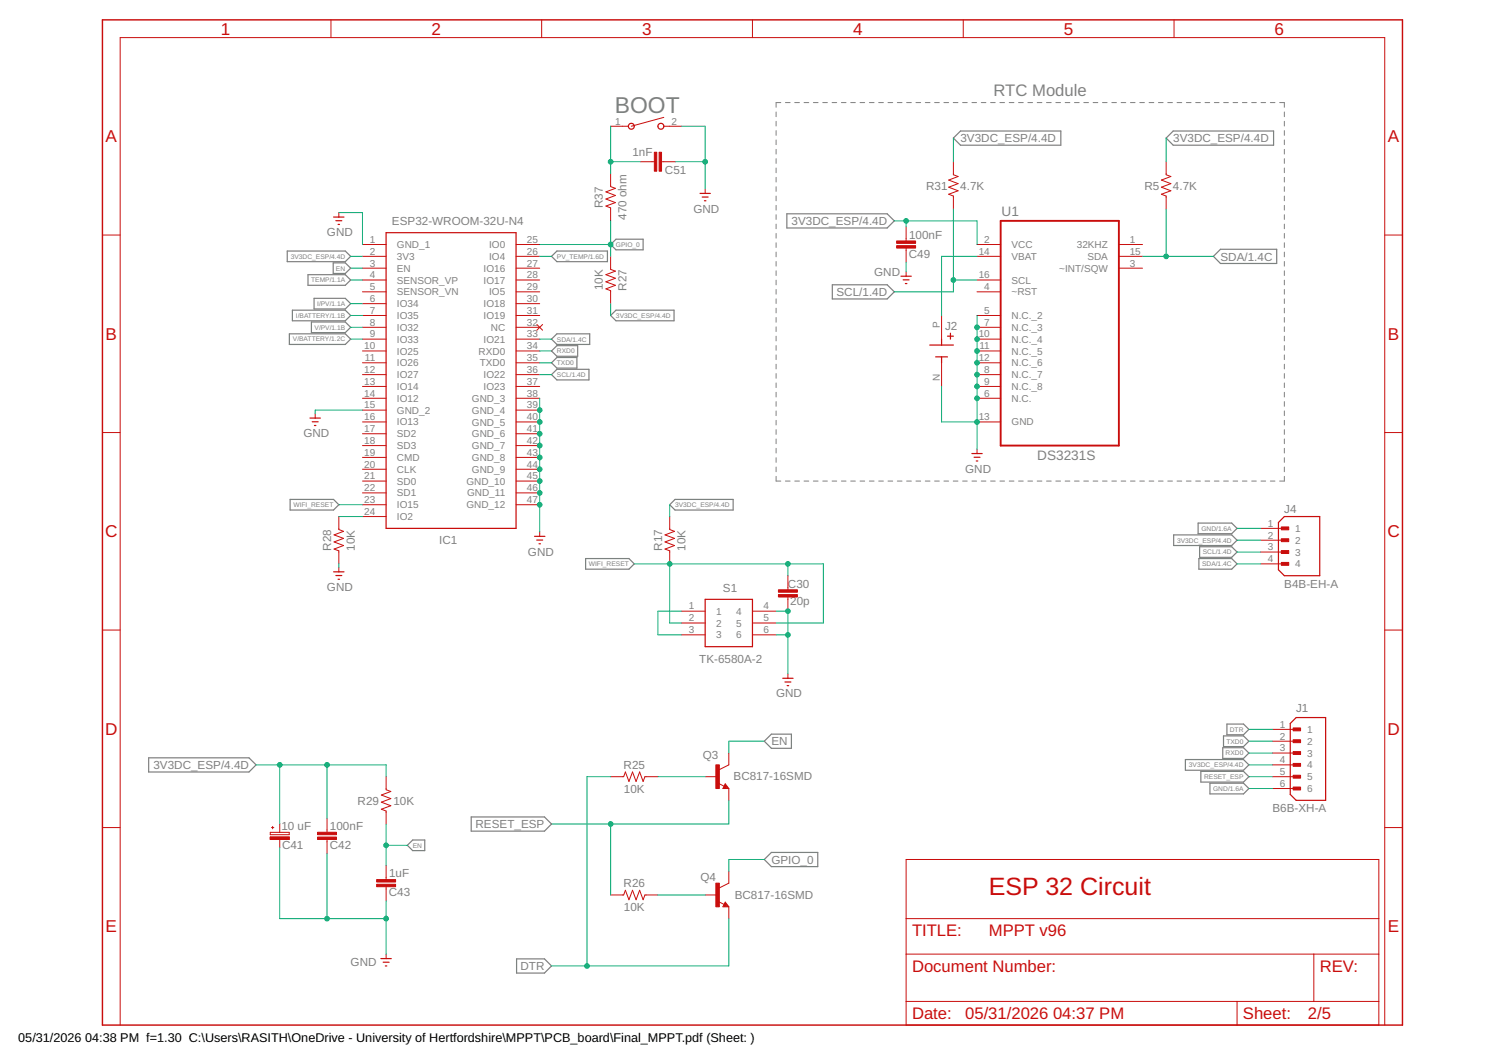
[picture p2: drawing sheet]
<svg xmlns="http://www.w3.org/2000/svg" width="420mm" height="297mm" viewBox="0 0 420 297" stroke-linecap="round" stroke-linejoin="round" font-family="sans-serif">
<g fill="none" stroke="#808080" stroke-width=".28">
<path d="M216.8 31.3v1.3M216.8 33.9v1.3M216.8 36.5v1.3M216.8 39.1v1.3M218.1 28.6h-1.3v1.4M219.4 28.6h1.3M222 28.6h1.3M224.6 28.6h1.3M227.2 28.6h1.3M229.8 28.6h1.3M232.5 28.6h1.2M235.1 28.6h1.2"/>
<path d="M237.7 28.6h1.3M240.3 28.6h1.3M242.9 28.6h1.3M245.5 28.6h1.3M248.1 28.6h1.3M250.7 28.6h1.3M253.3 28.6h1.3M255.9 28.6h1.3M258.5 28.6h1.3M261.1 28.6h1.3M263.7 28.6h1.3M266.3 28.6h1.3"/>
<path d="M268.9 28.6h1.3M271.5 28.6h1.3M274.1 28.6h1.3M276.7 28.6h1.3M279.3 28.6h1.3M281.9 28.6h1.4M284.5 28.6h1.4M287.1 28.6h1.4M289.8 28.6h1.3M292.4 28.6h1.3M295 28.6h1.3M297.6 28.6h1.3"/>
<path d="M300.2 28.6h1.3M302.8 28.6h1.3M305.4 28.6h1.3M308 28.6h1.3M310.6 28.6h1.3M313.2 28.6h1.3M315.8 28.6h1.3M318.4 28.6h1.3M321 28.6h1.3M323.6 28.6h1.3M326.2 28.6h1.3M328.8 28.6h1.3"/>
<path d="M331.4 28.6h1.3M334 28.6h1.3M336.6 28.6h1.3M339.2 28.6h1.4M341.8 28.6h1.4M344.5 28.6h1.3M347.1 28.6h1.3M349.7 28.6h1.3M352.3 28.6h1.3M354.9 28.6h1.3M357.5 28.6h1.3v1.4M358.8 31.3v1.3"/>
<path d="M358.8 33.9v1.3M358.8 36.5v1.3M358.8 39.1v1.3M216.8 41.7v1.3M216.8 44.3v1.3M216.8 46.9v1.3M216.8 49.5v1.3M216.8 52.1v1.3M216.8 54.7v1.3M216.8 57.3v1.4M216.8 59.9v1.4M358.8 41.7v1.3"/>
<path d="M358.8 44.3v1.3M358.8 46.9v1.3M358.8 49.5v1.3M358.8 52.1v1.3M358.8 54.7v1.3M358.8 57.3v1.4M358.8 59.9v1.4M216.8 62.6v1.3M216.8 65.2v1.3M216.8 67.8v1.3M216.8 70.4v1.3M216.8 73v1.3"/>
<path d="M216.8 75.6v1.3M216.8 78.2v1.3M358.8 62.6v1.3M358.8 65.2v1.3M358.8 67.8v1.3M358.8 70.4v1.3M358.8 73v1.3M358.8 75.6v1.3M358.8 78.2v1.3M216.8 80.8v1.3M216.8 83.4v1.3M216.8 86v1.4"/>
<path d="M216.8 88.6v1.4M216.8 91.2v1.4M216.8 93.9v1.3M216.8 96.5v1.3M216.8 99.1v1.3M358.8 80.8v1.3M358.8 83.4v1.3M358.8 86v1.4M358.8 88.6v1.4M358.8 91.2v1.4M358.8 93.9v1.3M358.8 96.5v1.3"/>
<path d="M358.8 99.1v1.3M216.8 101.7v1.3M216.8 104.3v1.3M216.8 106.9v1.3M216.8 109.5v1.3M216.8 112.1v1.3M216.8 114.7v1.3M216.8 117.3v1.3M216.8 120v1.3M358.8 101.7v1.3M358.8 104.3v1.3M358.8 106.9v1.3"/>
<path d="M358.8 109.5v1.3M358.8 112.1v1.3M358.8 114.7v1.3M358.8 117.3v1.3M358.8 120v1.3M216.8 133v1.3h1.3M216.8 122.6v1.3M216.8 125.2v1.3M216.8 127.8v1.3M216.8 130.4v1.3M219.4 134.3h1.3M222 134.3h1.3"/>
<path d="M224.6 134.3h1.3M227.2 134.3h1.3M229.8 134.3h1.3M232.5 134.3h1.2M235.1 134.3h1.2M237.7 134.3h1.3M240.3 134.3h1.3M242.9 134.3h1.3M245.5 134.3h1.3M248.1 134.3h1.3M250.7 134.3h1.3M253.3 134.3h1.3"/>
<path d="M255.9 134.3h1.3M258.5 134.3h1.3M261.1 134.3h1.3M263.7 134.3h1.3M266.3 134.3h1.3M268.9 134.3h1.3M271.5 134.3h1.3M274.1 134.3h1.3M276.7 134.3h1.3M279.3 134.3h1.3M281.9 134.3h1.4M284.5 134.3h1.4"/>
<path d="M287.1 134.3h1.4M289.8 134.3h1.3M292.4 134.3h1.3M295 134.3h1.3M297.6 134.3h1.3M300.2 134.3h1.3M302.8 134.3h1.3M305.4 134.3h1.3M308 134.3h1.3M310.6 134.3h1.3M313.2 134.3h1.3M315.8 134.3h1.3"/>
<path d="M318.4 134.3h1.3M321 134.3h1.3M323.6 134.3h1.3M326.2 134.3h1.3M328.8 134.3h1.3M331.4 134.3h1.3M334 134.3h1.3M336.6 134.3h1.3M339.2 134.3h1.4M341.8 134.3h1.4M344.5 134.3h1.3M347.1 134.3h1.3"/>
<path d="M349.7 134.3h1.3M352.3 134.3h1.3M354.9 134.3h1.3M358.8 122.6v1.3M358.8 125.2v1.3M358.8 127.8v1.3M358.8 130.4v1.3M358.8 133v1.3h-1.3"/>
</g>
<g fill="none" stroke="#808080" stroke-width=".34">
<path d="M266.3 38.5l2-1.9h28.1v3.9h-28.1zM327.7 36.6h28.1v3.9h-28.1l-1.9-2zM219.8 59.7h28l2 2-2 1.9h-28zM80.2 70.1h16.3l1.5 1.5-1.5 1.4h-16.3zM86 76.7h10.5l1.5 1.5-1.5 1.5h-10.5zM93.1 73.4h3.4l1.5 1.5-1.5 1.4h-3.4zM154.1 71.6l1.5-1.5h14.1v2.9h-14.1zM170.6 68.3l1.5-1.5h7.6v2.9h-7.6zM232.5 79.5h15.3l2 2-2 2h-15.3zM339 71.6l2-2h15.7v4h-15.7zM80.8 93.2h15.7l1.5 1.5-1.5 1.5h-15.7zM81.7 86.6h14.8l1.5 1.5-1.5 1.5h-14.8z"/>
<path d="M87 89.9h9.5l1.5 1.5-1.5 1.5h-9.5zM87.7 83.3h8.8l1.5 1.5-1.5 1.5h-8.8zM154.1 98l1.5-1.5h5.8v3h-5.8zM154.1 94.7l1.5-1.5h9.1v3h-9.1zM170.6 88.1l1.5-1.5h16.2v3h-16.2zM154.1 101.3l1.5-1.5h5.6v3h-5.6zM154.1 104.6l1.5-1.5h8.9v3h-8.9zM81 139.4h12.2l1.5 1.5-1.5 1.5h-12.2zM163.6 155.9h12.1l1.5 1.5-1.5 1.5h-12.1zM187.1 140.9l1.5-1.5h16.2v3h-16.2zM327.9 149.3h16.2l1.5 1.5-1.5 1.5h-16.2zM334.7 146h9.4l1.5 1.5-1.5 1.5h-9.4z"/>
<path d="M334.9 155.9h9.2l1.5 1.5-1.5 1.5h-9.2zM335.1 152.6h9l1.5 1.5-1.5 1.5h-9zM41.5 211.6h28.1l1.9 1.9-1.9 2h-28.1zM213.5 206.9l2-1.9h5.6v3.9h-5.6zM331.2 212h16.2l1.5 1.5-1.5 1.5h-16.2zM335.5 215.3h11.9l1.5 1.5-1.5 1.5h-11.9zM338 218.7h9.4l1.5 1.4-1.5 1.5h-9.4zM341.6 208.7h5.8l1.5 1.5-1.5 1.5h-5.8zM341.8 205.4h5.6l1.5 1.5-1.5 1.5h-5.6zM342.8 202.1h4.6l1.5 1.5-1.5 1.5h-4.6zM113.8 236l1.5-1.5h3.4v3h-3.4zM131.6 228.1h20.5l2 1.9-2 2h-20.5z"/>
<path d="M213.5 239.9l2-1.9h13v3.9h-13zM144.3 267.7h7.8l2 2-2 2h-7.8z"/>
</g>
<path d="M28.6 5.5h363.2v280.7h-363.2z" fill="none" stroke="#c90d0c" stroke-width=".4"/>
<g fill="none" stroke="#c90d0c" stroke-width=".28">
<path d="M92.5 5.5v5M151.3 5.5v5M210.2 5.5v5M269.1 5.5v5M328 5.5v5M170.6 35.2h4.9M185.4 35.2h5M185.4 32.8l-9 2.4M94.7 59.4v1.2M170.6 48.5v3.6l1.3 .5-2.6 1 2.6 1-2.6 1 2.6 1-2.6 .9 1.3 .5v3.7M178.8 45.1h4M184.8 45.1h3.9"/>
<path d="M197 52.7v1.3M266.3 45.1v3.7l1.4 .5-2.7 1 2.7 1-2.7 1 2.7 1-2.7 .9 1.3 .5v3.7M325.8 45.1v3.7l1.3 .5-2.7 1 2.7 1-2.7 1 2.7 1-2.7 .9 1.4 .5v3.7M28.6 65.6h5M101.3 68.3h6.6M101.3 71.6h6.6M101.3 78.2h6.6M101.3 74.9h6.6M144.2 68.3h6.6M144.2 71.6h6.6M144.2 78.2h6.6M144.2 74.9h6.6"/>
<path d="M170.6 71.6v3.6l1.3 .5-2.6 1 2.6 1-2.6 1 2.6 1-2.6 .9 1.3 .6v3.6M253.1 63.3v4M253.1 69.3v3.9M253.1 75.9v1.2M272.9 68.3h6.6M272.9 71.6h6.6M272.9 78.2h6.6M312.6 68.3h6.6M312.6 71.6h6.6M312.6 74.9h6.6M386.8 65.6h5M101.3 81.5h6.6"/>
<path d="M101.3 88.1h6.6M101.3 91.4h6.6M101.3 94.7h6.6M101.3 98h6.6M101.3 84.8h6.6M144.2 81.5h6.6M144.2 88.1h6.6M144.2 91.4h6.6M144.2 94.7h6.6M144.2 98h6.6M144.2 84.8h6.6M150 90.6l1.6 1.6"/>
<path d="M151.6 90.6l-1.6 1.6M263 88.1v6.6M272.9 81.5h6.6M272.9 88.1h6.6M272.9 91.4h6.6M272.9 94.7h6.6M272.9 98h6.6M88.1 115.5v1.2M101.3 101.3h6.6M101.3 104.6h6.6M101.3 107.9h6.6M101.3 111.2h6.6"/>
<path d="M101.3 117.8h6.6M101.3 114.5h6.6M144.2 101.3h6.6M144.2 104.6h6.6M144.2 107.9h6.6M144.2 111.2h6.6M144.2 117.8h6.6M144.2 114.5h6.6M263 101.3v6.6M272.9 101.3h6.6M272.9 104.6h6.6M272.9 107.9h6.6"/>
<path d="M272.9 111.2h6.6M272.9 117.8h6.6M28.6 120.8h5M101.3 121.1h6.6M101.3 124.4h6.6M101.3 127.7h6.6M101.3 131h6.6M101.3 134.3h6.6M101.3 137.6h6.6M144.2 121.1h6.6M144.2 124.4h6.6M144.2 127.7h6.6"/>
<path d="M144.2 131h6.6M144.2 134.3h6.6M144.2 137.6h6.6M272.9 125.4v1.2M386.8 120.8h5M94.7 144.2v3.6l1.3 .5-2.7 1 2.7 1-2.7 1 2.7 1-2.7 1 1.4 .5v3.6M94.7 158.4v1.2M101.3 140.9h6.6M101.3 144.2h6.6M144.2 140.9h6.6M150.8 148.5v1.2M187.1 144.2v3.6l1.3 .5-2.6 1 2.6 1-2.6 1 2.6 1-2.6 1 1.3 .5v3.6"/>
<path d="M352.2 147.5h6.6M352.2 150.8h6.6M352.2 154.1h6.6M352.2 157.4h6.6M28.6 175.9h5M190.4 170.6h6.6M190.4 173.9h6.6M190.4 177.2h6.6M210.2 170.6h6.6M210.2 173.9h6.6M210.2 177.2h6.6M220.1 160.7v4"/>
<path d="M220.1 166.6v4M386.8 175.9h5M220.1 188.1v1.3M107.9 216.8v3.7l1.3 .5-2.7 1 2.7 .9-2.7 1 2.7 1-2.7 1 1.4 .5v3.6M170.6 216.8h3.6l.5-1.3 1 2.7 1-2.7 1 2.7 1-2.7 1 2.7 .5-1.4h3.6M197 216.8h3.3M200.7 218.7l1.6 .8M202.6 218.8l1 1.3h-1.6zM203.6 210.2v3.3l-2.6 1.4M355.5 216.8h6.6M355.5 203.6h6.6M355.5 206.9h6.6"/>
<path d="M355.5 210.2h6.6M355.5 213.5h6.6M28.6 231h5M75.5 233.7h5.3v.6h-5.3zM75.5 232.4h5.3v.6h-5.3zM75.8 231h.7M76.2 230.7v.7M78.1 230v2.4M78.1 234.3v2.3M91.4 228.4v4M91.4 234.3v4M203.6 220.1v3.3"/>
<path d="M253.1 239.9h132.1v46.3h-132.1zM355.5 220.1h6.6M386.8 231h5M107.9 241.6v4M107.9 247.5v4M170.6 249.9h3.6l.5-1.4 1 2.7 1-2.7 1 2.7 1-2.7 1 2.7 .5-1.3h3.6M197 249.9h3.3M200.7 251.7l1.6 .8M202.6 251.8l1 1.4h-1.6zM203.6 243.2v3.3l-2.6 1.4M203.6 253.2v3.3M253.1 256.5h132.1"/>
<path d="M107.9 266.4v1.2M253.1 266.4h132.1M253.1 279.6h132.1M345.6 279.6v6.6M367 266.4v13.2M33.6 286.2v-275.7h353.2v275.7"/>
</g>
<g fill="none" stroke="#c90d0c" stroke-width=".34">
<path d="M195.6 54h2.8M196.2 55h1.6M196.8 56h.4M93.2 60.6h2.9M93.8 61.6h1.7M94.4 62.7h.4M107.9 65h36.3v82.5h-36.3zM251.7 77.1h2.9M252.3 78.1h1.7M252.9 79.2h.4M259.7 96.3h6.6M261.4 99.6h3.3"/>
<path d="M263 94.7v1.6M263 99.6v1.7M264.7 93.9h1.6M265.5 93v1.7M86.6 116.7h2.9M87.2 117.8h1.7M87.8 118.8h.4M271.5 126.6h2.9M272.1 127.7h1.7M272.7 128.7h.5M93.2 159.6h2.9M149.3 149.7h2.9"/>
<path d="M149.9 150.8h1.7M150.6 151.8h.4M357.1 145.9l1.7-1.7h9.9v16.5h-9.9l-1.7-1.6zM93.8 160.7h1.7M94.4 161.7h.4M197 167.3h13.2v13.2h-13.2zM218.7 189.4h2.9M219.3 190.4h1.6M219.9 191.4h.4M202.6 219.5l.2 .3h-.5l.3-.6 .7 .8h-1M360.4 202l1.7-1.7h8.2v23.1h-8.2l-1.7-1.6zM202.6 252.5l.2 .3h-.5l.3-.6 .7 .8h-1"/>
<path d="M106.4 267.6h2.9M107 268.6h1.7M107.7 269.7h.4"/>
<circle cx="176.4" cy="35.3" r=".82"/>
<circle cx="184.6" cy="35.3" r=".83"/>
</g>
<g fill="#c90d0c" stroke="#c90d0c" stroke-width=".28">
<path d="M200 213.5h1v6.6h-1z"/>
<path d="M200 246.5h1v6.7h-1z"/>
<path d="M88.7 233.7h5.3v.7h-5.3z"/>
<path d="M88.7 232.3h5.3v.7h-5.3z"/>
<path d="M105.2 246.9h5.3v.6h-5.3z"/>
<path d="M105.2 245.6h5.3v.6h-5.3z"/>
<path d="M361.3 203.2h2v.8h-2z"/>
<path d="M361.3 206.5h2v.8h-2z"/>
<path d="M361.3 209.8h2v.8h-2z"/>
<path d="M361.3 213.1h2v.8h-2z"/>
<path d="M361.3 216.4h2v.8h-2z"/>
<path d="M361.3 219.7h2v.8h-2z"/>
<path d="M357.9 147.1h2.1v.8h-2.1z"/>
<path d="M357.9 150.4h2.1v.8h-2.1z"/>
<path d="M357.9 153.7h2.1v.8h-2.1z"/>
<path d="M357.9 157h2.1v.8h-2.1z"/>
<path d="M250.5 68.6h5.3v.7h-5.3z"/>
<path d="M250.5 67.3h5.3v.6h-5.3z"/>
<path d="M217.5 166h5.3v.7h-5.3z"/>
<path d="M217.5 164.7h5.3v.6h-5.3z"/>
<path d="M184.1 42.5h.7v5.3h-.7z"/>
<path d="M182.8 42.5h.7v5.3h-.7z"/>
</g>
<path d="M75.5 233.7h5.3v.6h-5.3z" fill-rule="evenodd" fill="#c90d0c" stroke="#c90d0c" stroke-width=".28"/>
<path d="M279.5 61.7h33.1v62.7h-33.1z" fill="none" stroke="#c90d0c" stroke-width=".53"/>
<g fill="none" stroke="#0dab76" stroke-width=".28">
<path d="M170.6 35.2v13.3M190.4 35.2h6.6v17.5M266.3 38.5v6.6M325.8 38.5v6.6M94.7 59.4h6.6v8.9M170.6 45.1h8.2M188.7 45.1h8.3M266.3 58.4v23.1h-16.5M325.8 58.4v13.2M98 74.9h3.3M98 78.2h3.3M98 71.6h3.3"/>
<path d="M150.8 68.3h19.8M150.8 71.6h3.3M170.6 61.7v9.9M249.8 61.7h23.1v6.6M253.1 61.7v1.6M253.1 73.2v2.7M266.3 78.2h6.6M272.9 71.6h-9.9v16.5M319.2 71.6h19.8M98 94.7h3.3M98 88.1h3.3M98 91.4h3.3"/>
<path d="M98 84.8h3.3M150.8 98h3.3M150.8 94.7h3.3M170.6 84.8v3.3M272.9 88.1v37.3M101.3 114.5h-13.2v1M150.8 111.2v37.3M150.8 101.3h3.3M150.8 104.6h3.3M263 107.9v9.9h9.9M94.7 157.4v1M94.7 140.9h6.6"/>
<path d="M94.7 144.2h6.6M177.2 157.4h52.8v16.5h-13.2M187.1 157.4v16.5h3.3M187.1 140.9v3.3M220.1 157.4v3.3M345.6 147.5h6.6M345.6 154.1h6.6M345.6 157.4h6.6M345.6 150.8h6.6M190.4 170.6h-6.6v6.6h6.6M216.8 170.6h3.3v17.5M216.8 177.2h3.3"/>
<path d="M71.5 213.5h36.4v3.3M78.1 213.5v16.5M91.4 213.5v14.9M170.6 216.8h-6.6v52.9M183.8 216.8h13.2M213.5 206.9h-9.9v3.3M348.9 216.8h6.6M348.9 206.9h6.6M348.9 203.6h6.6M348.9 210.2h6.6M348.9 213.5h6.6M78.1 236.6v19.9h29.8"/>
<path d="M91.4 238.3v18.2M107.9 230v11.6M107.9 236h5.9M170.6 230v19.9M203.6 223.4v6.6h-49.5M213.5 239.9h-9.9v3.3M348.9 220.1h6.6M107.9 251.5v14.9M183.8 249.9h13.2M203.6 256.5v13.2h-49.5"/>
</g>
<g fill="#0dab76" stroke="#0dab76" stroke-width=".28">
<circle cx="91.4" cy="256.5" r=".66"/>
<circle cx="107.9" cy="256.5" r=".66"/>
<circle cx="272.9" cy="117.8" r=".66"/>
<circle cx="272.9" cy="111.2" r=".66"/>
<circle cx="272.9" cy="107.9" r=".66"/>
<circle cx="272.9" cy="104.6" r=".66"/>
<circle cx="272.9" cy="101.3" r=".66"/>
<circle cx="272.9" cy="98" r=".66"/>
<circle cx="272.9" cy="94.7" r=".66"/>
<circle cx="272.9" cy="91.4" r=".66"/>
<circle cx="150.8" cy="114.5" r=".66"/>
<circle cx="150.8" cy="117.8" r=".66"/>
<circle cx="150.8" cy="121.1" r=".66"/>
<circle cx="150.8" cy="124.4" r=".66"/>
<circle cx="150.8" cy="127.7" r=".66"/>
<circle cx="150.8" cy="131" r=".66"/>
<circle cx="150.8" cy="134.3" r=".66"/>
<circle cx="150.8" cy="137.6" r=".66"/>
<circle cx="150.8" cy="140.9" r=".66"/>
<circle cx="220.1" cy="177.2" r=".66"/>
<circle cx="220.1" cy="170.6" r=".66"/>
<circle cx="197" cy="45.1" r=".66"/>
<circle cx="107.9" cy="236" r=".66"/>
<circle cx="170.6" cy="68.3" r=".66"/>
<circle cx="164" cy="269.7" r=".66"/>
<circle cx="266.3" cy="78.2" r=".66"/>
<circle cx="325.8" cy="71.6" r=".66"/>
<circle cx="220.1" cy="157.4" r=".66"/>
<circle cx="187.1" cy="157.4" r=".66"/>
<circle cx="91.4" cy="213.5" r=".66"/>
<circle cx="78.1" cy="213.5" r=".66"/>
<circle cx="253.1" cy="61.7" r=".66"/>
<circle cx="170.6" cy="230" r=".66"/>
<circle cx="170.6" cy="45.1" r=".66"/>
</g>
<text font-size="7" fill="#c90d0c" x="276.2" y="249.9">ESP 32 Circuit</text>
<text font-size="6.4" fill="#808080" x="171.8" y="31.5">BOOT</text>
<g font-size="4.8" fill="#c90d0c">
<text x="61.7" y="9.7">1</text>
<text x="120.6" y="9.7">2</text>
<text x="179.4" y="9.7">3</text>
<text x="238.3" y="9.7">4</text>
<text x="297.2" y="9.7">5</text>
<text x="356.1" y="9.7">6</text>
<text x="29.5" y="39.8">A</text>
<text x="387.7" y="39.8">A</text>
<text x="29.5" y="94.9">B</text>
<text x="387.7" y="94.9">B</text>
<text x="29.4" y="150">C</text>
<text x="387.6" y="150">C</text>
<text x="29.4" y="205.2">D</text>
<text x="387.6" y="205.2">D</text>
<text x="29.5" y="260.3">E</text>
<text x="387.7" y="260.3">E</text>
</g>
<text font-size="4.7" fill="#808080" x="277.6" y="26.7">RTC Module</text>
<g font-size="4.7" fill="#c90d0c">
<text x="254.8" y="261.4">TITLE:</text>
<text x="276.2" y="261.4">MPPT v96</text>
<text x="254.8" y="271.3">Document Number:</text>
<text x="368.7" y="271.3">REV:</text>
<text x="254.8" y="284.5">Date:</text>
<text x="269.6" y="284.5">05/31/2026</text>
<text x="294.2" y="284.5">04:37 PM</text>
<text x="347.2" y="284.5">Sheet:</text>
<text x="365.4" y="284.5">2/5</text>
</g>
<g font-size="3.8" fill="#808080">
<text x="279.8" y="60.3">U1</text>
<text x="289.7" y="128.5">DS3231S</text>
</g>
<g font-size="3.5">
<text x="5.1" y="290.9">05/31/2026</text>
<text x="23.8" y="290.9">04:38 PM f=1.30 C:\Users\RASITH\OneDrive - University of Hertfordshire\MPPT\PCB_board\Final_MPPT.pdf (Sheet: )</text>
</g>
<g font-size="3.3" fill="#808080">
<text x="268.3" y="39.7">3V3DC_ESP/4.4D</text>
<text x="327.8" y="39.7">3V3DC_ESP/4.4D</text>
<text x="176.7" y="43.5">1nF</text>
<text x="185.8" y="48.4">C51</text>
<text x="258.7" y="52.9">R31</text>
<text x="268.3" y="52.9">4.7K</text>
<text x="319.7" y="52.9">R5</text>
<text x="327.7" y="52.9">4.7K</text>
<text x="168.4" y="58" transform="rotate(-90 168.4 58)">R37</text>
<text x="193.7" y="59.4">GND</text>
<text x="91.3" y="66">GND</text>
<text x="109.5" y="62.8">ESP32-WROOM-32U-N4</text>
<text x="175" y="61.4" transform="rotate(-90 175 61.4)">470 ohm</text>
<text x="221.2" y="62.8">3V3DC_ESP/4.4D</text>
<text x="253.9" y="71.9">C49</text>
<text x="254" y="66.6">100nF</text>
<text x="244.2" y="77.2">GND</text>
<text x="341" y="72.7">SDA/1.4C</text>
<text x="168.5" y="81.1" transform="rotate(-90 168.5 81.1)">10K</text>
<text x="175.1" y="81.2" transform="rotate(-90 175.1 81.2)">R27</text>
<text x="233.7" y="82.6">SCL/1.4D</text>
<text x="264" y="92">J2</text>
<text x="84.7" y="122.1">GND</text>
<text x="269.6" y="132">GND</text>
<text x="358.8" y="143.2">J4</text>
<text x="92.5" y="153.8" transform="rotate(-90 92.5 153.8)">R28</text>
<text x="99.1" y="153.7" transform="rotate(-90 99.1 153.7)">10K</text>
<text x="122.7" y="152">IC1</text>
<text x="147.5" y="155.1">GND</text>
<text x="184.9" y="153.8" transform="rotate(-90 184.9 153.8)">R17</text>
<text x="191.5" y="153.7" transform="rotate(-90 191.5 153.7)">10K</text>
<text x="91.3" y="165">GND</text>
<text x="202" y="165.2">S1</text>
<text x="220.1" y="164">C30</text>
<text x="358.8" y="164">B4B-EH-A</text>
<text x="220.8" y="169">20p</text>
<text x="195.4" y="185">TK-6580A-2</text>
<text x="216.8" y="194.7">GND</text>
<text x="362.1" y="198.7">J1</text>
<text x="215.5" y="208.1">EN</text>
<text x="42.9" y="214.7">3V3DC_ESP/4.4D</text>
<text x="174.2" y="214.7">R25</text>
<text x="196.3" y="211.9">Q3</text>
<text x="174.3" y="221.3">10K</text>
<text x="204.9" y="217.8">BC817-16SMD</text>
<text x="99.9" y="224.6">R29</text>
<text x="109.9" y="224.6">10K</text>
<text x="355.5" y="226.7">B6B-XH-A</text>
<text x="78.6" y="231.7">10 uF</text>
<text x="92.2" y="231.7">100nF</text>
<text x="132.9" y="231.2">RESET_ESP</text>
<text x="78.8" y="237">C41</text>
<text x="92.1" y="237">C42</text>
<text x="108.7" y="244.9">1uF</text>
<text x="195.7" y="245.9">Q4</text>
<text x="215.5" y="241.1">GPIO_0</text>
<text x="108.6" y="250.2">C43</text>
<text x="174.2" y="247.7">R26</text>
<text x="205.3" y="250.8">BC817-16SMD</text>
<text x="174.3" y="254.3">10K</text>
<text x="98" y="269.7">GND</text>
<text x="145.4" y="270.8">DTR</text>
</g>
<g font-size="2.8" fill="#808080">
<text x="171.9" y="34.8">1</text>
<text x="187.6" y="34.8">2</text>
<text x="103.3" y="67.8">1</text>
<text x="103.3" y="71.1">2</text>
<text x="110.9" y="69.3">GND_1</text>
<text x="136.6" y="69.3">IO0</text>
<text x="147.2" y="67.8">25</text>
<text x="147.2" y="71.1">26</text>
<text x="273.4" y="71.1">14</text>
<text x="275" y="67.8">2</text>
<text x="282.6" y="69.3">VCC</text>
<text x="300.8" y="69.3">32KHZ</text>
<text x="315.6" y="67.8">1</text>
<text x="315.6" y="71.1">15</text>
<text x="103.3" y="74.4">3</text>
<text x="103.3" y="77.7">4</text>
<text x="110.9" y="72.6">3V3</text>
<text x="110.9" y="75.9">EN</text>
<text x="135.1" y="75.9">IO16</text>
<text x="136.6" y="72.6">IO4</text>
<text x="147.2" y="74.4">27</text>
<text x="147.2" y="77.7">28</text>
<text x="273.4" y="77.7">16</text>
<text x="282.6" y="72.6">VBAT</text>
<text x="295.9" y="75.9">~INT/SQW</text>
<text x="303.8" y="72.6">SDA</text>
<text x="315.6" y="74.4">3</text>
<text x="103.3" y="81">5</text>
<text x="110.9" y="79.2">SENSOR_VP</text>
<text x="110.9" y="82.5">SENSOR_VN</text>
<text x="135.1" y="79.2">IO17</text>
<text x="136.6" y="82.5">IO5</text>
<text x="147.2" y="81">29</text>
<text x="275" y="81">4</text>
<text x="282.6" y="79.2">SCL</text>
<text x="282.6" y="82.5">~RST</text>
<text x="103.3" y="84.3">6</text>
<text x="103.3" y="87.6">7</text>
<text x="110.9" y="85.8">IO34</text>
<text x="110.9" y="89.1">IO35</text>
<text x="135.1" y="85.8">IO18</text>
<text x="135.1" y="89.1">IO19</text>
<text x="147.2" y="84.3">30</text>
<text x="147.2" y="87.6">31</text>
<text x="275" y="87.6">5</text>
<text x="282.6" y="89.1">N.C._2</text>
<text x="103.3" y="90.9">8</text>
<text x="103.3" y="94.2">9</text>
<text x="110.9" y="92.4">IO32</text>
<text x="110.9" y="95.7">IO33</text>
<text x="135.1" y="95.7">IO21</text>
<text x="137.1" y="92.4">NC</text>
<text x="147.2" y="90.9">32</text>
<text x="147.2" y="94.2">33</text>
<text x="262.6" y="91.6" transform="rotate(-90 262.6 91.6)">P</text>
<text x="273.4" y="94.2">10</text>
<text x="275" y="90.9">7</text>
<text x="282.6" y="92.4">N.C._3</text>
<text x="282.6" y="95.7">N.C._4</text>
<text x="101.7" y="97.5">10</text>
<text x="101.9" y="100.8">11</text>
<text x="110.9" y="99">IO25</text>
<text x="133.7" y="99">RXD0</text>
<text x="147.2" y="97.5">34</text>
<text x="147.2" y="100.8">35</text>
<text x="273.4" y="100.8">12</text>
<text x="273.6" y="97.5">11</text>
<text x="282.6" y="99">N.C._5</text>
<text x="101.7" y="104.1">12</text>
<text x="101.7" y="107.4">13</text>
<text x="110.9" y="102.3">IO26</text>
<text x="110.9" y="105.6">IO27</text>
<text x="134" y="102.3">TXD0</text>
<text x="135.1" y="105.6">IO22</text>
<text x="147.2" y="104.1">36</text>
<text x="147.2" y="107.4">37</text>
<text x="262.6" y="106.3" transform="rotate(-90 262.6 106.3)">N</text>
<text x="275" y="104.1">8</text>
<text x="275" y="107.4">9</text>
<text x="282.6" y="102.3">N.C._6</text>
<text x="282.6" y="105.6">N.C._7</text>
<text x="101.7" y="110.7">14</text>
<text x="110.9" y="108.9">IO14</text>
<text x="110.9" y="112.2">IO12</text>
<text x="131.8" y="112.2">GND_3</text>
<text x="135.1" y="108.9">IO23</text>
<text x="147.2" y="110.7">38</text>
<text x="275" y="110.7">6</text>
<text x="282.6" y="108.9">N.C._8</text>
<text x="282.6" y="112.2">N.C.</text>
<text x="101.7" y="114">15</text>
<text x="101.7" y="117.3">16</text>
<text x="110.9" y="115.5">GND_2</text>
<text x="110.9" y="118.8">IO13</text>
<text x="131.8" y="115.5">GND_4</text>
<text x="131.8" y="118.8">GND_5</text>
<text x="147.2" y="114">39</text>
<text x="147.2" y="117.3">40</text>
<text x="273.4" y="117.3">13</text>
<text x="282.6" y="118.8">GND</text>
<text x="101.7" y="120.6">17</text>
<text x="101.7" y="123.9">18</text>
<text x="110.9" y="122.1">SD2</text>
<text x="110.9" y="125.4">SD3</text>
<text x="131.8" y="122.1">GND_6</text>
<text x="131.8" y="125.4">GND_7</text>
<text x="147.2" y="120.6">41</text>
<text x="147.2" y="123.9">42</text>
<text x="101.7" y="127.2">19</text>
<text x="101.7" y="130.5">20</text>
<text x="110.9" y="128.7">CMD</text>
<text x="110.9" y="132">CLK</text>
<text x="131.8" y="128.7">GND_8</text>
<text x="131.8" y="132">GND_9</text>
<text x="147.2" y="127.2">43</text>
<text x="147.2" y="130.5">44</text>
<text x="101.7" y="133.8">21</text>
<text x="101.7" y="137.1">22</text>
<text x="110.9" y="135.3">SD0</text>
<text x="130.3" y="135.3">GND_10</text>
<text x="147.2" y="133.8">45</text>
<text x="147.2" y="137.1">46</text>
<text x="101.7" y="140.4">23</text>
<text x="101.7" y="143.7">24</text>
<text x="110.9" y="138.6">SD1</text>
<text x="110.9" y="141.9">IO15</text>
<text x="130.3" y="141.9">GND_12</text>
<text x="130.5" y="138.6">GND_11</text>
<text x="147.2" y="140.4">47</text>
<text x="110.9" y="145.2">IO2</text>
<text x="354.2" y="147">1</text>
<text x="361.8" y="148.5">1</text>
<text x="354.2" y="150.3">2</text>
<text x="354.2" y="153.6">3</text>
<text x="361.8" y="151.8">2</text>
<text x="361.8" y="155.1">3</text>
<text x="354.2" y="156.9">4</text>
<text x="361.8" y="158.4">4</text>
<text x="192.4" y="170.2">1</text>
<text x="192.4" y="173.5">2</text>
<text x="200" y="171.6">1</text>
<text x="205.6" y="171.6">4</text>
<text x="213.2" y="170.2">4</text>
<text x="213.2" y="173.5">5</text>
<text x="192.4" y="176.8">3</text>
<text x="200" y="174.9">2</text>
<text x="200" y="178.2">3</text>
<text x="205.6" y="174.9">5</text>
<text x="205.6" y="178.2">6</text>
<text x="213.2" y="176.8">6</text>
<text x="357.5" y="203.2">1</text>
<text x="357.5" y="206.5">2</text>
<text x="357.5" y="209.8">3</text>
<text x="365.1" y="204.6">1</text>
<text x="365.1" y="207.9">2</text>
<text x="357.5" y="213.1">4</text>
<text x="365.1" y="211.2">3</text>
<text x="365.1" y="214.5">4</text>
<text x="357.5" y="216.4">5</text>
<text x="357.5" y="219.7">6</text>
<text x="365.1" y="217.8">5</text>
<text x="365.1" y="221.1">6</text>
</g>
<g font-size="1.9" fill="#808080">
<text x="172.1" y="68.9">GPIO_0</text>
<text x="81.2" y="72.2">3V3DC_ESP/4.4D</text>
<text x="93.9" y="75.5">EN</text>
<text x="155.6" y="72.2">PV_TEMP/1.6D</text>
<text x="86.9" y="78.8">TEMP/1.1A</text>
<text x="82.7" y="88.7">I/BATTERY/1.1B</text>
<text x="88.6" y="85.4">I/PV/1.1A</text>
<text x="172.1" y="88.7">3V3DC_ESP/4.4D</text>
<text x="81.8" y="95.3">V/BATTERY/1.2C</text>
<text x="87.9" y="92">V/PV/1.1B</text>
<text x="155.6" y="95.3">SDA/1.4C</text>
<text x="155.6" y="101.9">TXD0</text>
<text x="155.6" y="98.6">RXD0</text>
<text x="155.6" y="105.2">SCL/1.4D</text>
<text x="82" y="141.6">WIFI_RESET</text>
<text x="188.6" y="141.6">3V3DC_ESP/4.4D</text>
<text x="335.6" y="148.2">GND/1.6A</text>
<text x="328.8" y="151.5">3V3DC_ESP/4.4D</text>
<text x="336" y="154.8">SCL/1.4D</text>
<text x="164.5" y="158.1">WIFI_RESET</text>
<text x="335.8" y="158.1">SDA/1.4C</text>
<text x="342.6" y="207.6">TXD0</text>
<text x="343.5" y="204.3">DTR</text>
<text x="332.1" y="214.2">3V3DC_ESP/4.4D</text>
<text x="342.4" y="210.9">RXD0</text>
<text x="336.4" y="217.5">RESET_ESP</text>
<text x="338.9" y="220.8">GND/1.6A</text>
<text x="115.3" y="236.6">EN</text>
</g>
</svg>
